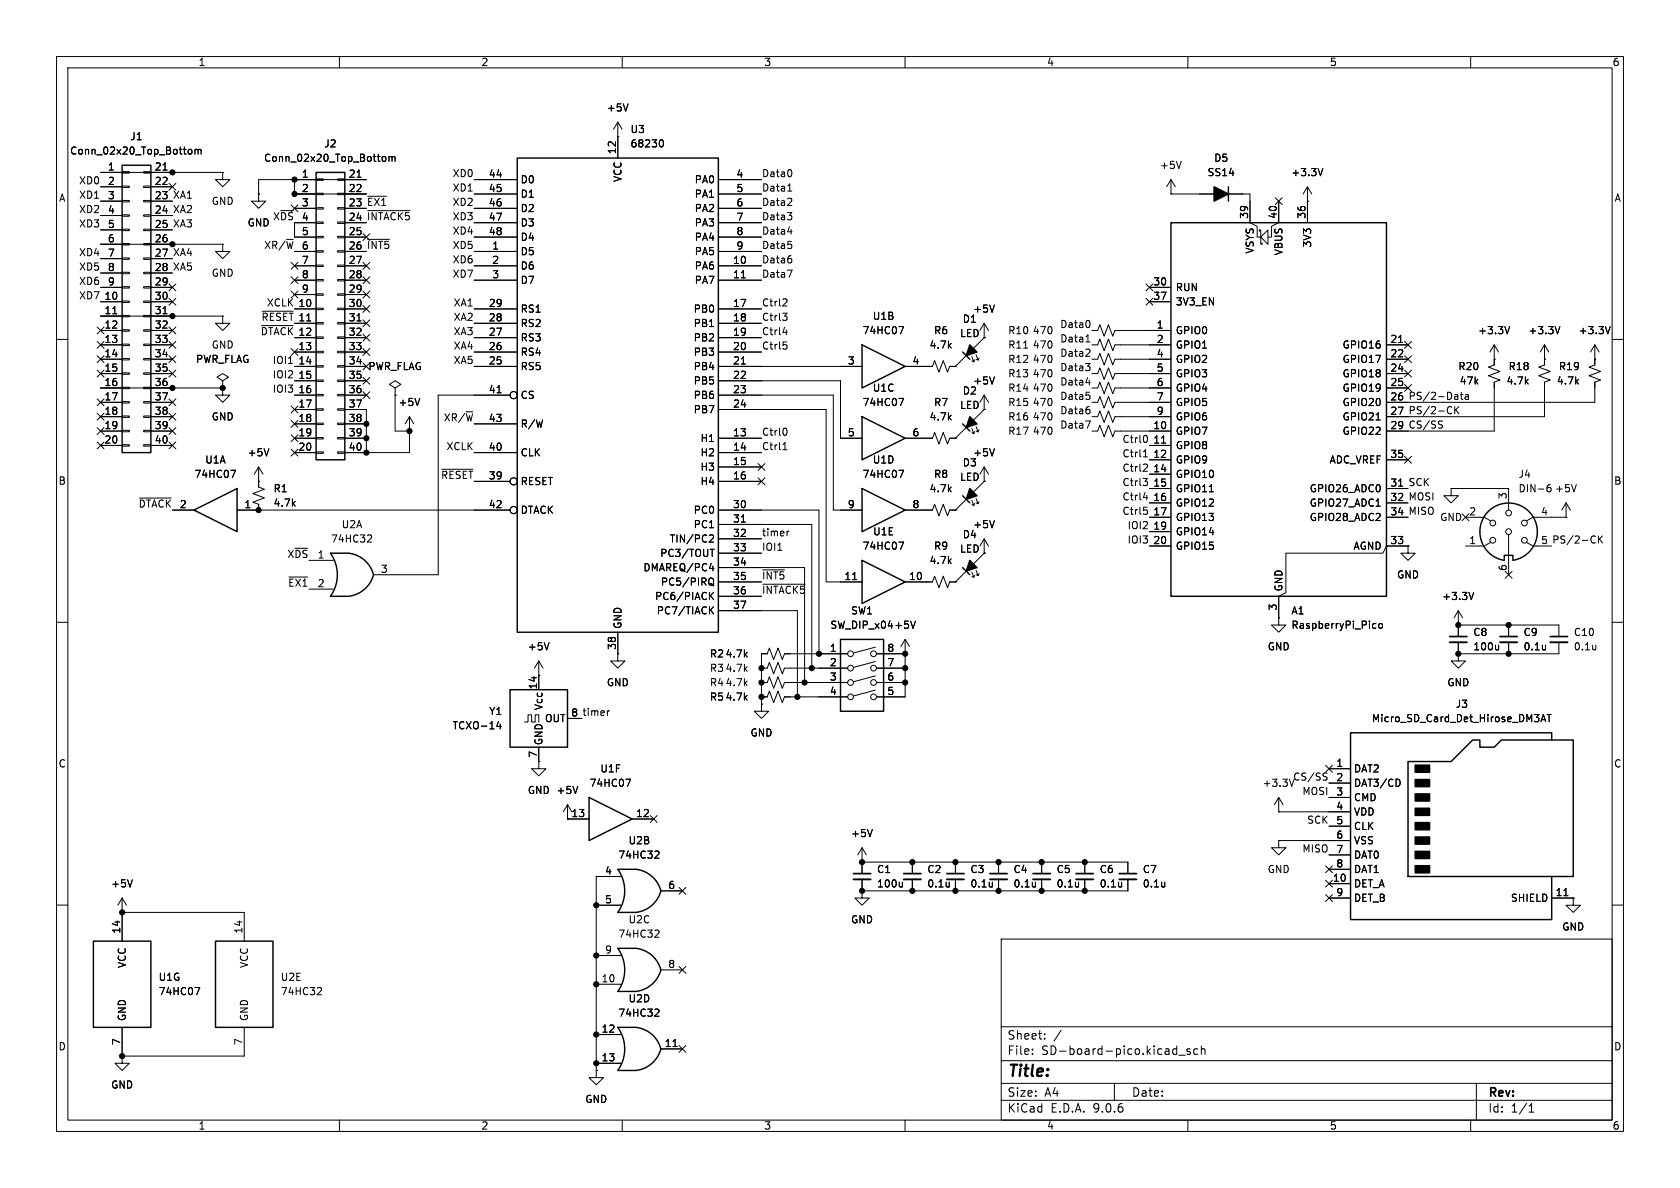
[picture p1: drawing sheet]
<svg xmlns="http://www.w3.org/2000/svg" width="297mm" height="210mm" viewBox="0 0 297 210" stroke-linecap="round" stroke-linejoin="round" font-family="sans-serif">
<g fill="none" stroke="#000" stroke-width=".18">
<path d="M10 10h277v190h-277zM12 12h273v186h-273zM60 10v2M110 10v2M111 18.4l-.4 1.2M160 10v2M210 10v2M260 10v2M17.8 30.5h21.6M17.8 33h3.8M17.8 35.6h3.8M17.8 38.1h3.8"/>
<path d="M21.6 30.4h1.3v.2h-1.3zM21.6 32.9h1.3v.2h-1.3zM21.6 35.4h1.3v.3h-1.3zM21.6 38h1.3v.2h-1.3zM25.4 30.4h1.3v.2h-1.3zM25.4 32.9h1.3v.2h-1.3zM25.4 35.4h1.3v.3h-1.3zM25.4 38h1.3v.2h-1.3zM26.7 33h3.8M26.7 35.6h3.8M26.7 38.1h3.8M28.8 30.1h.7"/>
<path d="M29.9 32.4l1.2 1.2M31.1 32.4l-1.2 1.2M33.4 26.5l.3-.1 .2 .2v.5l-.2 .1h-.3M34.5 26.5l.3-.1 .2 .2M34.5 26.4v.8M35 26.6l.2-.2 .3 .1 .1 .7M35 26.6v.6M39.4 30.5v1.3h1.2l-1.2 1.2-1.3-1.2h1.3M39.4 30.5h.1M45.7 34.3v1.3h1.3l-1.3 1.2-1.3-1.2h1.3M45.7 34.3h.1M51.5 36.2l1.2 1.2"/>
<path d="M52.1 31.8v2.5h12.7M52.1 36.8h3.8M52.7 36.2l-1.2 1.2M55.9 31.6h1.2v.3h-1.2zM55.9 34.2h1.2v.2h-1.2zM55.9 36.7h1.2v.3h-1.2zM55.9 39.2h1.2v.3h-1.2zM55.9 39.4h-3.8v2.5h3.8M59.7 31.6h1.3v.3h-1.3zM59.7 34.2h1.3v.2h-1.3zM59.7 36.7h1.3v.3h-1.3zM59.7 39.2h1.3v.3h-1.3z"/>
<path d="M61 36.8h3.8M61 39.4h3.8M63.1 31.3h.7M64.8 31.8h-19.1v2.5M65 37.2h7.5M65 34.7h3.3M67.7 27.7h.3l.2 .2v.5l-.2 .1h-.3M68.8 27.8l.3-.1 .2 .2M68.8 27.7v.8M69.3 27.9l.2-.2h.3v.8M69.3 27.9v.6M83.8 34.3h7.6"/>
<path d="M83.8 31.8h7.6M83.8 36.8h7.6M83.8 39.4h7.6M109.2 24.1h.1M109.2 21.6v6.3M109.2 21.6l-.7 1.3M109.2 21.6l.8 1.3M116.7 24.8l.2-.1a.68 .68 0 0 1 .4 .6 .68 .68 0 0 1-.4 .7l-.2-.1M127 34.3h7.6M127 31.8h7.6M127 36.8h7.6M127 39.4h7.6"/>
<path d="M139.2 37.6h.8l-.4 .5M139.3 33.8h.7M139.5 32.7l.1-.2v1.3M139.9 30.1l.1 .4-.1 .6M139.9 35.1l.1 .2-.1 .3-.7 .7h.8M139.9 38.1l.1 .2-.1 .5M207 34.3h.1M207 34.3h14v5.1l1.2 .6v1.9h.7M207 31.8l-.8 1.2M207 31.8l.8 1.2M207 31.8v2.5M208.8 28.5l-.4 1.3"/>
<path d="M225.5 35l1.2 1.2M226.1 35.6v3.8l-1.3 .6v1.9h-.6M226.7 35l-1.2 1.2M231.1 35.6h.1M231.1 33l-.7 1.3M231.1 33l.8 1.3M231.1 33v6.4M233.9 29.8l-.5 1.3M17.2 57.8l1.2 1.2M17.8 40.6h3.8M17.8 43.2h21.6M17.8 45.7h3.8"/>
<path d="M17.8 48.3h3.8M17.8 50.8h3.8M17.8 53.3h3.8M17.8 55.9h21.6M17.8 58.4h3.8M18.4 57.8l-1.2 1.2M19.9 55.5h.8M21.6 40.5h1.3v.3h-1.3zM21.6 43.1h1.3v.2h-1.3zM21.6 45.6h1.3v.2h-1.3zM21.6 48.1h1.3v.3h-1.3zM21.6 50.7h1.3v.2h-1.3z"/>
<path d="M21.6 53.2h1.3v.3h-1.3zM21.6 55.8h1.3v.2h-1.3zM21.6 58.3h1.3v.2h-1.3zM25.4 40.5h1.3v.3h-1.3zM25.4 43.1h1.3v.2h-1.3zM25.4 45.6h1.3v.2h-1.3zM25.4 48.1h1.3v.3h-1.3zM25.4 50.7h1.3v.2h-1.3zM25.4 53.2h1.3v.3h-1.3zM25.4 55.8h1.3v.2h-1.3zM25.4 58.3h1.3v.2h-1.3zM26.7 40.6h3.8"/>
<path d="M26.7 45.7h3.8M26.7 48.3h3.8M26.7 50.8h3.8M26.7 53.3h3.8M26.7 58.4h3.8M28.8 55.5h.7M29.9 50.2l1.2 1.2M29.9 52.7l1.2 1.2M29.9 57.8l1.2 1.2M31.1 57.8l-1.2 1.2M31.1 50.2l-1.2 1.2M31.1 52.7l-1.2 1.2"/>
<path d="M39.4 43.2v1.3h1.2l-1.2 1.2-1.3-1.2h1.3M39.4 43.2h.1M39.4 55.9v1.3h1.2l-1.2 1.2-1.3-1.2h1.3M39.4 55.9h.1M46.2 57.6h5.6M46.4 55h5.4M51.5 48.9l1.2 1.2M51.5 46.4l1.2 1.2M51.5 51.5l1.2 1.2M52.1 44.5h3.8M52.1 47h3.8M52.1 49.5h3.8"/>
<path d="M52.1 52.1h3.8M52.1 54.6h3.8M52.1 57.2h3.8M52.1 59.7h3.8M52.7 48.9l-1.2 1.2M52.7 46.4l-1.2 1.2M52.7 51.5l-1.2 1.2M54.2 56.7h.7M55.9 41.8h1.2v.2h-1.2zM55.9 44.3h1.2v.3h-1.2zM55.9 46.9h1.2v.2h-1.2zM55.9 49.4h1.2v.3h-1.2z"/>
<path d="M55.9 51.9h1.2v.3h-1.2zM55.9 54.5h1.2v.2h-1.2zM55.9 57h1.2v.3h-1.2zM55.9 59.6h1.2v.2h-1.2zM59.7 41.8h1.3v.2h-1.3zM59.7 44.3h1.3v.3h-1.3zM59.7 46.9h1.3v.2h-1.3zM59.7 49.4h1.3v.3h-1.3zM59.7 51.9h1.3v.3h-1.3zM59.7 54.5h1.3v.2h-1.3zM59.7 57h1.3v.3h-1.3zM59.7 59.6h1.3v.2h-1.3z"/>
<path d="M61 41.9h3.8M61 44.5h3.8M61 47h3.8M61 49.5h3.8M61 52.1h3.8M61 54.6h3.8M61 57.2h3.8M61 59.7h3.8M63.1 56.7h.7M64.2 41.3l1.2 1.2M64.2 46.4l1.2 1.2M64.2 48.9l1.2 1.2"/>
<path d="M64.2 59.1l1.2 1.2M64.2 56.5l1.2 1.3M64.2 54l1.2 1.2M64.2 51.5l1.2 1.2M65 42.3h3.9M65.4 48.9l-1.2 1.2M65.4 59.1l-1.2 1.2M65.4 41.3l-1.2 1.2M65.4 46.4l-1.2 1.2M65.4 56.5l-1.2 1.3M65.4 54l-1.2 1.2M65.4 51.5l-1.2 1.2"/>
<path d="M83.8 41.9h7.6M83.8 44.5h7.6M83.8 47h7.6M83.8 49.5h7.6M83.8 54.6h7.6M83.8 57.2h7.6M83.8 59.7h7.6M127 41.9h7.6M127 44.5h7.6M127 47h7.6M127 49.5h7.6M127 54.6h7.6"/>
<path d="M127 57.2h7.6M127 59.7h7.6M131.1 49.1h.7M138.3 55.4h.8l-.4 .5M138.4 58.8h.8M138.6 52.8l.4 .1 .1 .3-.8 .9h.8M138.9 55.9l.2 .2v.3l-.2 .2M139 58.3v.9M139.2 47.7h.8l-.5 1.3M139.3 41h.7M139.3 42.7h.6M139.9 43.2l.1 .2-.1 .5"/>
<path d="M139.9 45.8l.1 .1-.1 .5M158.9 57.7h.8l-.5 1.3M174 59.7h.1M174 57.2v2.5M174 59.7l-1.9 1.9M174 57.2l-.8 1.2M174 57.2l.8 1.2M175.8 53.9l-.4 1.3M192.2 59.4l.1-.2v1.2M192.6 56.8l.1 .3-.1 .7M193 58.4h1.1l.3-1 .8 2 .8-2 .7 2 .4-1h9.9M202.6 50.2l1.2 1.2"/>
<path d="M202.6 52.7l1.2 1.2M203.2 50.8h3.8M203.2 53.3h3.8M203.8 50.2l-1.2 1.2M203.8 52.7l-1.2 1.2M222.6 40.9v-.3h.3v2.6h.2v-.3M222.9 41.9l1.3-1.3v2.6zM266.9 57.7l-.4 1.3M275.8 57.7l-.5 1.3M284.7 57.7l-.5 1.3M10 60h2M17.2 73.1l1.2 1.2"/>
<path d="M17.2 62.9l1.2 1.2M17.2 65.4l1.2 1.2M17.2 60.4l1.2 1.2M17.2 78.1l1.2 1.2M17.2 70.5l1.2 1.2M17.2 75.6l1.2 1.2M17.8 61h3.8M17.8 63.5h3.8M17.8 66h3.8M17.8 68.6h21.6M17.8 71.1h3.8M17.8 73.7h3.8"/>
<path d="M17.8 76.2h3.8M17.8 78.7h3.8M18.4 70.5l-1.2 1.2M18.4 73.1l-1.2 1.2M18.4 62.9l-1.2 1.2M18.4 65.4l-1.2 1.2M18.4 60.4l-1.2 1.2M18.4 78.1l-1.2 1.2M18.4 75.6l-1.2 1.2M21.6 60.8h1.3v.3h-1.3zM21.6 63.4h1.3v.2h-1.3zM21.6 65.9h1.3v.3h-1.3z"/>
<path d="M21.6 68.5h1.3v.2h-1.3zM21.6 71h1.3v.2h-1.3zM21.6 73.5h1.3v.3h-1.3zM21.6 76.1h1.3v.2h-1.3zM21.6 78.6h1.3v.3h-1.3zM25.4 60.8h1.3v.3h-1.3zM25.4 63.4h1.3v.2h-1.3zM25.4 65.9h1.3v.3h-1.3zM25.4 68.5h1.3v.2h-1.3zM25.4 71h1.3v.2h-1.3zM25.4 73.5h1.3v.3h-1.3zM25.4 76.1h1.3v.2h-1.3z"/>
<path d="M25.4 78.6h1.3v.3h-1.3zM26.7 61h3.8M26.7 63.5h3.8M26.7 66h3.8M26.7 71.1h3.8M26.7 73.7h3.8M26.7 76.2h3.8M26.7 78.7h3.8M29.9 70.5l1.2 1.2M29.9 73.1l1.2 1.2M29.9 75.6l1.2 1.2M29.9 78.1l1.2 1.2"/>
<path d="M29.9 65.4l1.2 1.2M29.9 62.9l1.2 1.2M29.9 60.4l1.2 1.2M31.1 60.4l-1.2 1.2M31.1 75.6l-1.2 1.2M31.1 65.4l-1.2 1.2M31.1 73.1l-1.2 1.2M31.1 62.9l-1.2 1.2M31.1 78.1l-1.2 1.2M31.1 70.5l-1.2 1.2M39.4 67.3l1-.6-1-.7-1 .7 1 .6v1.3M39.4 68.6h.1"/>
<path d="M39.4 68.6v1.3h1.2l-1.2 1.2-1.3-1.2h1.3M47.5 79.3l-.4 1.3M51.5 79.4l1.2 1.2M51.5 61.6l1.2 1.2M51.5 74.3l1.2 1.2M51.5 71.8l1.2 1.2M51.5 76.9l1.2 1.2M52.1 64.8h3.8M52.1 77.5h3.8M52.1 62.2h3.8M52.1 67.3h3.8M52.1 69.9h3.8"/>
<path d="M52.1 72.4h3.8M52.1 74.9h3.8M52.7 79.4l-1.2 1.2M52.7 61.6l-1.2 1.2M52.7 74.3l-1.2 1.2M52.7 71.8l-1.2 1.2M52.7 76.9l-1.2 1.2M55.9 62.1h1.2v.3h-1.2zM55.9 64.6h1.2v.3h-1.2zM55.9 67.2h1.2v.2h-1.2zM55.9 69.7h1.2v.3h-1.2zM55.9 72.3h1.2v.2h-1.2z"/>
<path d="M55.9 74.8h1.2v.3h-1.2zM55.9 77.3h1.2v.3h-1.2zM55.9 79.9h1.2v.2h-1.2zM59.7 62.1h1.3v.3h-1.3zM59.7 64.6h1.3v.3h-1.3zM59.7 67.2h1.3v.2h-1.3zM59.7 69.7h1.3v.3h-1.3zM59.7 72.3h1.3v.2h-1.3zM59.7 74.8h1.3v.3h-1.3zM59.7 77.3h1.3v.3h-1.3zM59.7 79.9h1.3v.2h-1.3zM61 64.8h3.8"/>
<path d="M61 77.5h3.8M61 62.2h3.8M61 67.3h3.8M61 69.9h3.8M61 72.4h3.8v7.6M61 74.9h3.8M64.2 66.7l1.2 1.2M64.2 61.6l1.2 1.2M64.2 64.2l1.2 1.2M64.2 69.2l1.2 1.3M65.4 66.7l-1.2 1.2M65.4 61.6l-1.2 1.2"/>
<path d="M65.4 64.2l-1.2 1.2M65.4 69.2l-1.2 1.3M69.8 68.6l1.1-.7-1.1-.6-1 .6 1 .7v1.3M69.8 69.9h.1M69.8 69.9v6.3h2.6M72.4 76.2h.1M72.4 73.7l-.8 1.2M72.4 73.7l.8 1.2M72.4 73.7v6.3h-11.4M74.2 70.4l-.4 1.3M83.8 64.8h7.6M83.8 62.2h7.6"/>
<path d="M83.8 74.9h7.6M87.9 69.4h.7M90.2 69.9h-12.7v31.7h-11.5M127 64.8h25.4M127 72.4h19v30.5h6.4M127 69.9h20.3v20.3h5.1M127 77.5h7.6M127 67.3h21.6v10.2h3.8M127 62.2h7.6M131.1 64.4h.7M138.4 79.5h.7M138.5 60.4h.6"/>
<path d="M138.5 78.5l.3-.3v1.3M138.8 75.7a.79 .79 0 0 1 0 1.3M138.9 60.9l.2 .3v.3l-.2 .2M158.9 70.4h.8l-.5 1.3M160 64.8h4.8l.4-1 .8 2 .8-2 .7 2 .4-1h1M160 77.5h4.8l.4-1 .8 2 .8-2 .7 2 .4-1h1M168.9 64.8h.1M168.9 77.5h.1M170.8 62.9l-1.9 1.9M170.8 75.6l-1.9 1.9M171.8 63l.4 1-.4-.2M171.8 75.7l.4 1-.4-.2"/>
<path d="M172.3 63.6l-.1 .4M172.3 76.3l-.1 .4M172.6 62.7l.3 1-.3-.2M172.6 75.4l.3 1-.3-.2M173.1 63.3l-.2 .4M173.1 76l-.2 .4M174 72.4h.1M174 69.9v2.5M174 72.4l-1.9 1.9M174 69.9l-.8 1.2M174 69.9l.8 1.2M175.8 79.3l-.4 1.3"/>
<path d="M175.8 66.6l-.4 1.3M181 61.5h.7M191.9 74.4h.9l-.6 1.3M191.9 64.3h.8l-.4 .4M192 60.4h.7M192 67.6h.8M192 69.3h.6M192.6 69.9l.1 .2-.1 .4M192.6 64.8l.1 .2-.1 .5M192.6 61.8l.1 .2-.1 .3-.7 .7h.8M192.6 72.4l.1 .2-.1 .5M193 76.2h1.1l.3-1 .8 2 .8-2 .7 2 .4-1h9.9"/>
<path d="M193 63.5h1.1l.3-1 .8 2 .8-2 .7 2 .4-1h9.9M193 61h1.1l.3-1.1 .8 2.1 .8-2.1 .7 2.1 .4-1h9.9M193 66h1.1l.3-1 .8 2.1 .8-2.1 .7 2.1 .4-1.1h9.9M193 73.7h1.1l.3-1.1 .8 2.1 .8-2.1 .7 2.1 .4-1h9.9M193 71.1h1.1l.3-1 .8 2 .8-2 .7 2 .4-1h9.9M193 68.6h1.1l.3-1 .8 2 .8-2 .7 2 .4-1h9.9M202.3 79.8l.2-.3v1.3M202.6 77a.79 .79 0 0 1 0 1.2M203.2 78.7h3.8M205.3 78.3h.8M243.3 74.2h.7M245.1 61h3.8"/>
<path d="M245.1 63.5h3.8M245.1 66h3.8M245.1 68.6h3.8M247.3 60.5h.7M248.3 68l1.2 1.2M248.3 65.4l1.2 1.2M248.3 62.9l1.2 1.2M248.3 60.4l1.2 1.2M249.5 68l-1.2 1.2M249.5 65.4l-1.2 1.2M249.5 62.9l-1.2 1.2M249.5 60.4l-1.2 1.2"/>
<path d="M254.5 75l.4 .1 .1 .3-.2 .3h-.3M254.5 74.4l.5 .1M256.4 71.9l.2 .1M256.6 73l-.2 .1M257.2 71.9v1.2M257.4 72.4l.5 .7M257.5 69.8l.2 .1v.7M257.7 70.5l-.1 .1M257.7 70.1h-.1M257.9 71.9l-.7 .7M258.2 69.8h.4M258.3 69.3v1.1l.3 .2"/>
<path d="M259.1 69.8h.4l.1 .8M259.6 70.1h-.4l-.2 .2 .2 .3 .4-.1M264.2 61v3.5l-1.1 .4 2.1 .8-2.1 .7 2.1 .8-1 .4v8.6h-19.1M264.2 63.5h.1M264.2 61l-.8 1.2M264.2 61l.7 1.2M273 63.5h.1M273 61v3.5l-1 .4 2.1 .8-2.1 .7 2.1 .8-1.1 .4v6.1h-27.9M273 61l-.7 1.2M273 61l.8 1.2M281.9 61v3.5l-1 .4 2.1 .8-2.1 .7 2.1 .8-1.1 .4v3.5h-36.8M281.9 63.5h.1"/>
<path d="M281.9 61l-.7 1.2M281.9 61l.8 1.2M285 60h2M24.6 88h5.7M30.5 90.2h3.8M40.8 83.1h.8l-.5 1.3M41.9 90.2h48.3M45.7 85.1h.1M45.7 82.6v3.5l1 .4-2 .7 2 .8-2 .8 1 .4v1M45.7 82.6l-.7 1.2M45.7 82.6l.8 1.2M52.1 80h3.8"/>
<path d="M54.6 99.1h4.3M65.2 94.6h.4l.1 .3-.8 .9h.8M78.1 83h5.5M83.8 80h7.6M83.8 85.1h6.4M125.5 97.1h.8M125.6 94.6h.4l.1 .3-.7 .9h.7M127 90.2h17.8v25.4M127 80h7.6M127 85.1h7.6M127 82.6h7.6M127 92.7h16.5v25.4"/>
<path d="M127 95.3h7.6M127 97.8h7.6M131.1 92.3h.7M134 81.9l1.2 1.3M134 84.5l1.2 1.2M135.2 81.9l-1.2 1.3M135.2 84.5l-1.2 1.2M139.5 93.9l-.4 .2M158.9 95.8h.8l-.5 1.3M158.9 83.1h.8l-.5 1.3M160 90.2h4.8l.4-1 .8 2 .8-2 .7 2 .4-1h1M168.9 90.2h.1"/>
<path d="M170.8 88.3l-1.9 1.9M171.8 88.4l.4 1-.4-.2M172.3 89l-.1 .4M172.6 88.1l.3 1-.3-.2M173.1 88.7l-.2 .4M174 85.1h.1M174 97.8h.1M174 85.1l-1.9 1.9M174 82.6l-.8 1.2M174 82.6l.8 1.2M174 82.6v2.5M174 95.3v2.5"/>
<path d="M174 97.8l-1.9 1.9M174 95.3l-.8 1.2M174 95.3l.8 1.2M175.8 92l-.4 1.3M202.1 84.6h.8l-.5 .5M202.1 88h.8M202.1 80.8h.8M202.2 89.7h.6M202.3 82l.4 .1 .2 .3-.8 .9h.8M202.6 90.1l.3 .3v.3l-.3 .2M202.6 85.1l.3 .2v.3l-.3 .2M202.7 87.5v.9"/>
<path d="M203.2 91.4h3.8M203.2 96.5h3.8M203.2 81.3h3.8M203.2 83.8h3.8M203.2 86.4h3.8M203.2 88.9h3.8M203.2 94h3.8M213.8 86.9h.7M243.3 89.5h.7M245.1 91.4h3.8M245.1 81.3h3.8M245.1 86.4h3.8"/>
<path d="M245.1 88.9h3.8M247.3 85.9h.7M248.3 80.7l1.2 1.2M248.9 96.5v1.3h1.3l-1.3 1.3-1.3-1.3h1.3M248.9 96.5h.1M248.9 96.5h-3.8l-.6 1.3h-17.2v7l-1.2 .6v3.8M249.5 80.7l-1.2 1.2M256.5 86.4v1.2h1.3l-1.3 1.3-1.2-1.3h1.2M256.5 86.4h.1M256.5 86.4h10.2v3.8M258.5 90.8l1.2 1.2M259.1 91.4h3.3l1.1 .7"/>
<path d="M259.7 90.8l-1.2 1.2M263.5 95.9l-1.1 .6h-3.3M266.7 94.5v7.1M269.9 95.9l1.1 .6h3.3M273.5 86.4l.2-.2h.3l.2 .2v.3l-.2 .2h-.4l-.1-.2M274.1 85.7h-.4l-.2 .5M276.9 91.4h.1M276.9 91.4h-5.9l-1.1 .7M276.9 88.9l-.8 1.3M276.9 88.9l.7 1.3M276.9 88.9v2.5M278.7 85.7l-.4 1.2"/>
<path d="M281.8 94.7l.2 .2M282 95.9l-.2 .1M282.6 94.7v1.3M282.8 95.3l.5 .7M283.3 94.7l-.7 .8M10 110h2M51.1 102h3.3M54.6 104.1h4.3M95.2 119.4h.1M95.2 116.8l-.7 1.3M95.2 116.8l.8 1.3M95.2 116.8v5.1"/>
<path d="M97.1 113.6l-.5 1.3M109.2 115.6v1.2h1.3l-1.3 1.3-1.3-1.3h1.3M109.2 115.6h.1M109.2 111.8v3.8M125.4 100.5h.8M125.5 102.2h.1a.43 .43 0 0 1 .5 .4v.4a.42 .42 0 0 1-.2 .4 .42 .42 0 0 1-.4 0M125.5 103.1l.7 .5M125.6 105.3l.5 .7M125.6 107.8l.5 .7M126 100.1v.8M126.1 104.7l-.7 .7M126.1 107.3l-.7 .7"/>
<path d="M127 102.9h7.6M127 100.3h15.2v20.4M127 105.4h7.6M127 108h14v15.2M134.6 118.1h1l.4-1 .8 2 .7-2 .8 2 .4-1h11.2M134.8 103.3h7.5M134.8 100.7h3.9M149.9 115.6h-11.2l-.4 1-.8-2-.7 2-.8-2-.4 1h-1v8.9M150.7 102.5h.8M154.8 114.4l-3.9 1M154.8 116.9l-3.9 1.1M154.8 119.5l-3.9 1"/>
<path d="M154.9 118.1h5.1M154.9 115.6h5.1M160 102.9h4.8l.4-1 .8 2 .8-2 .7 2 .4-1h1M160 115.6h.1M160 113v10.2h-5.1M160 113l-.7 1.3M160 113l.8 1.3M161.8 109.8l-.4 1.3M168.9 102.9h.1M170.8 101l-1.9 1.9M171.8 101.1l.4 1-.4-.2M172.3 101.7l-.1 .4"/>
<path d="M172.6 100.8l.3 1-.3-.2M173.1 101.4l-.2 .4M226.1 109.2v1.3h1.2l-1.2 1.3-1.3-1.3h1.3M226.1 109.2h.1M242.9 110.2l.4 .1M243.3 111l-.4 .1M243.8 110.3l.2-.1 .3 .1 .1 .5-.1 .2-.3 .1-.2-.2zM257.8 110.5h.1M257.8 115.6v1.2h1.3l-1.3 1.3-1.3-1.3h1.3M257.8 115.6h.1M257.8 108l-.8 1.2M257.8 108l.8 1.2"/>
<path d="M257.8 108v4.5M257.8 113.5v2.1M257.8 110.5h17.8v2M260.5 104.7l-.4 1.3M264.9 114v.9M264.9 114.8l-.1 .1M266.1 101l1.2 1.2M266.7 110.5v2M266.7 113.5v2.1M267.3 101l-1.2 1.2M273.2 114v.9M273.2 114.8h.1"/>
<path d="M275.6 113.5v2.1h-17.8M282.1 114v.9M282.1 114.8h.1M285 110h2M88.1 127.5l-.3 .9h.8M88.4 128v.8M92.7 127.6h.6v-1.2h.7v1.2h.6v-1.2h.6v1.2M95.2 134.6v1.3h1.3l-1.3 1.3-1.2-1.3h1.2M95.2 134.6h.1M95.2 132.1v2.5M100.3 127h2.6M102.1 139l-.4 1.3"/>
<path d="M107.7 125.6l-.3 .3M110.6 137.7h.9l-.6 1.3M134.6 120.7h1l.4-1.1 .8 2.1 .7-2.1 .8 2.1 .4-1h11.2M134.6 124.5v1.2h1.3l-1.3 1.3-1.3-1.3h1.3M134.6 124.5h.1M134.6 123.2h1l.4-1 .8 2 .7-2 .8 2 .4-1h11.2M154.8 122l-3.9 1M154.9 120.7h5.1M228.8 137.7l-.4 1.3M234.1 137.3l.4 .1 .1 .3-.2 .2h-.3M234.1 136.6l.5 .1M234.3 135.3l1.3 1.2"/>
<path d="M234.9 135.9h3.9M234.9 138.4h3.9M235.6 135.3l-1.3 1.2M247.3 137.8l.2 .5-.2 .6M272.4 127.6l.4-1.3 .5 1.3M272.5 127.2h.6M273.5 126.3h.7M273.9 126.3v1.3M21.6 158.8l-.8 1.2M21.6 158.8l.8 1.2M21.6 158.8v7.6M23.4 155.5l-.4 1.3"/>
<path d="M100.3 144.8h.1M100.3 142.2l-.7 1.3M100.3 142.2l.8 1.3M100.3 142.2v2.6M100.3 144.8h3.8M109.7 154.9h-4.3v34.3M111.8 144.8h3.8M115 144.2l1.2 1.2M116 150.4l.4 .1 .1 .3-.8 .9h.8M116.2 144.2l-1.2 1.2M116.8 157.5h3.8M120 156.9l1.3 1.2"/>
<path d="M121.3 156.9l-1.3 1.2M152.4 157.5v1.3h1.3l-1.3 1.2-1.3-1.2h1.3M152.4 157.5h.1M152.4 152.4h.1M152.4 149.9v4.5M152.4 155.4v2.1M152.4 149.9l-.8 1.2M152.4 149.9l.8 1.2M152.4 152.4h47v2M154.2 146.6l-.4 1.3M159.5 155.9v.9M159.5 156.7l-.2 .1"/>
<path d="M161.3 152.4v2M161.3 155.4v2.1M167.8 155.9v.9M167.8 156.7h.1M168.9 152.4v2M168.9 155.4v2.1M175.4 155.9v.9M175.4 156.7h.1M176.5 152.4v2M176.5 155.4v2.1M183.1 155.9v.9M183.1 156.7h-.1"/>
<path d="M184.1 152.4v2M184.1 155.4v2.1M190.7 155.9v.9M190.7 156.7h-.1M191.8 152.4v2M191.8 155.4v2.1M198.3 155.9v.9M198.3 156.7h-.1M199.4 155.4v2.1h-47M205.9 155.9v.9M205.9 156.7h.1M226.1 143.5h.1"/>
<path d="M226.1 148.6v1.3h1.2l-1.2 1.2-1.3-1.2h1.3M226.1 148.6h.1M226.1 141l-.8 1.2M226.1 141l.7 1.2M226.1 141v2.5M226.1 143.5h12.7M226.1 148.6h12.7M234.3 155.6l1.3 1.2M234.3 158.1l1.3 1.3M234.3 153.1l1.3 1.2M234.9 141h3.9M234.9 146.1h3.9"/>
<path d="M234.9 151.1h3.9M234.9 153.7h3.9M234.9 156.2h3.9M234.9 158.8h3.9M235.6 155.6l-1.3 1.2M235.6 158.1l-1.3 1.3M235.6 153.1l-1.3 1.2M274.3 158.8h3.8M276.5 158.3h.7M278.1 158.8v1.2h1.3l-1.3 1.3-1.2-1.3h1.2M278.1 158.8h.1M10 160h2"/>
<path d="M21.6 161.3h.1M21.6 161.3h21.6v5.1M34.5 174.6h.8l-.5 1.2M56.3 174.6h.4l.1 .3-.7 .9h.7M105.4 168.9h4.3M105.4 174h4.3M105.4 160h4.3M116 164.4l.4 .1 .1 .3-.8 .9h.8M116 178.4h.4l.1 .3-.8 .9h.8M116.8 171.5h3.8M120 170.8l1.3 1.3M121.3 170.8l-1.3 1.3"/>
<path d="M177 166h108v32h-108zM285 160h2M21.6 186.7v1.3h1.3l-1.3 1.2-1.3-1.2h1.3M21.6 186.7h.1M21.6 181.6v5.1M43.2 181.6v5.1h-21.6M60 198v2M105.4 189.2v1.3h1.3l-1.3 1.3-1.3-1.3h1.3M105.4 189.2h.1M105.4 182.9h4.3M105.4 188h4.3M110 198v2"/>
<path d="M116.8 185.4h3.8M119 185h.7M120 184.8l1.3 1.2M121.3 184.8l-1.3 1.2M160 198v2M177 194.5h108M177 191.5h108M177 187.5h108M177 181.5h108M182.5 186.3v.1M182.5 185.5v.1M184.7 183.6v.1"/>
<path d="M184.7 182.8v.1M187.6 182.1l-1.3 2M197 191.5v3M207.9 185.4l.1 .1M208 184.9v1.5M208 186.3l-.1 .1M208.4 186.5h1.1M210 198v2M210.4 185.5l-.4-.1-.2 .2 .1 .2 .5 .2v.3h-.6M211.7 185.5l-.4-.1-.3 .3v.4l.2 .2h.5M212.4 185.5l.2-.1 .4 .1v.9M212.4 184.9v1.5"/>
<path d="M260 198v2M261 191.5v6.5M270.3 196.6h.9M270.3 195.5l.4-.4v1.5"/>
<circle cx="90.8" cy="69.8" r=".63"/>
<circle cx="90.8" cy="90.2" r=".63"/>
<circle cx="90.8" cy="85.1" r=".63"/>
<circle cx="263.9" cy="95.5" r=".51"/>
<circle cx="263.9" cy="92.5" r=".51"/>
<circle cx="266.7" cy="90.7" r=".51"/>
<circle cx="266.7" cy="94" r=".51"/>
<circle cx="269.5" cy="92.5" r=".51"/>
<circle cx="269.5" cy="95.5" r=".51"/>
<circle cx="150.4" cy="115.6" r=".51"/>
<circle cx="150.4" cy="118.1" r=".51"/>
<circle cx="154.4" cy="118.1" r=".51"/>
<circle cx="154.4" cy="115.6" r=".51"/>
<circle cx="150.4" cy="123.2" r=".51"/>
<circle cx="150.4" cy="120.7" r=".51"/>
<circle cx="154.4" cy="120.7" r=".51"/>
<circle cx="154.4" cy="123.2" r=".51"/>
</g>
<g fill="none" stroke="#000" stroke-width=".25">
<path d="M21.6 29.2h5.1v50.8h-5.1zM55.9 30.5h5.1v50.8h-5.1zM91.4 27.9h35.6v83.9h-35.6zM207 39.4h38.1v66h-38.1zM217.2 33v2.6M152.4 61l7.6 3.8-7.6 3.8zM152.4 73.7l7.6 3.8-7.6 3.8zM170.2 62.2l1.2 1.3M170.2 74.9l1.2 1.3M34.3 90.2l7.6-3.8v7.6zM58.4 97.8h3.2a5.1 5.1 0 0 1 4.4 3.8 5.2 5.2 0 0 1-4.4 3.8h-3.2a6.6 6.6 0 0 0 0-7.6zM152.4 86.4l7.6 3.8-7.6 3.8z"/>
<path d="M152.4 99.1l7.6 3.8-7.6 3.8zM170.2 87.6l1.2 1.3M261.6 94a5.1 5.1 0 0 1 4.9-5.1 5.1 5.1 0 0 1 5.3 4.6 5.1 5.1 0 0 1-4.3 5.6M261.6 94a5.1 5.1 0 0 0 4.3 5.1M265.9 98.9v-.7h1.6v.7M148.6 113h7.6v12.7h-7.6zM170.2 100.3l1.2 1.3M90.2 121.9h10.1v10.2h-10.1zM248.9 134.6h7.6l3.8-3.8h1.3v1.3h2.6l1.2-1.3h12.7v24.1h-29.2zM274.3 130.8v-1.3h-35.5v33.1h35.5v-7.7M104.1 141l7.7 3.8-7.7 3.8zM112.4 153.7h-3.2a6.6 6.6 0 0 1 0 7.6h3.2"/>
<path d="M112.4 153.7a5.1 5.1 0 0 1 4.4 3.8M116.8 157.5a5.2 5.2 0 0 1-4.4 3.8M16.5 166.4h10.2v15.2h-10.2zM38.1 166.4h10.2v15.2h-10.2zM112.4 167.6h-3.2a6.6 6.6 0 0 1 0 7.7h3.2M112.4 167.6a5.1 5.1 0 0 1 4.4 3.9M116.8 171.5a5.2 5.2 0 0 1-4.4 3.8M112.4 181.6h-3.2a6.6 6.6 0 0 1 0 7.6h3.2M112.4 181.6a5.1 5.1 0 0 1 4.4 3.8M116.8 185.4a5.2 5.2 0 0 1-4.4 3.8"/>
</g>
<path d="M256.3 112.5h3M265.2 112.5h3M274.1 112.5h3M150.9 154.4h3M159.8 154.4h3M167.4 154.4h3M175 154.4h3.1M182.6 154.4h3.1M190.2 154.4h3.1M197.9 154.4h3" fill="none" stroke="#000" stroke-width=".3"/>
<path d="M256.3 113.5h3M265.2 113.5h3M274.1 113.5h3M150.9 155.4h3M159.8 155.4h3M167.4 155.4h3M175 155.4h3.1M182.6 155.4h3.1M190.2 155.4h3.1M197.9 155.4h3" fill="none" stroke="#000" stroke-width=".33"/>
<g fill="#000" stroke="#000" stroke-width=".25">
<path d="M214.6 33l2.6 1.3-2.6 1.3zM171.4 61l1.3 1.2-1.9 .7zM171.4 73.7l1.3 1.2-1.9 .7zM171.4 86.4l1.3 1.2-1.9 .7zM171.4 99.1l1.3 1.2-1.9 .7zM250.2 135.3h2.5v1.2h-2.5zM250.2 137.8h2.5v1.3h-2.5zM250.2 140.3h2.5v1.3h-2.5zM250.2 142.9h2.5v1.2h-2.5zM250.2 145.4h2.5v1.3h-2.5zM250.2 148h2.5v1.2h-2.5zM250.2 150.5h2.5v1.3h-2.5z"/>
<path d="M250.2 153h2.5v1.3h-2.5z"/>
</g>
<g fill="#000" stroke="#000" stroke-width=".18">
<circle cx="30.5" cy="30.5" r=".46"/>
<circle cx="52.1" cy="31.8" r=".46"/>
<circle cx="52.1" cy="34.3" r=".46"/>
<circle cx="30.5" cy="43.2" r=".46"/>
<circle cx="30.5" cy="55.9" r=".46"/>
<circle cx="30.5" cy="68.6" r=".46"/>
<circle cx="39.4" cy="68.6" r=".46"/>
<circle cx="64.8" cy="77.5" r=".46"/>
<circle cx="64.8" cy="74.9" r=".46"/>
<circle cx="72.4" cy="76.2" r=".46"/>
<circle cx="45.7" cy="90.2" r=".46"/>
<circle cx="64.8" cy="80" r=".46"/>
<circle cx="134.6" cy="118.1" r=".46"/>
<circle cx="143.5" cy="118.1" r=".46"/>
<circle cx="144.8" cy="115.6" r=".46"/>
<circle cx="160" cy="115.6" r=".46"/>
<circle cx="160" cy="118.1" r=".46"/>
<circle cx="257.8" cy="115.6" r=".46"/>
<circle cx="257.8" cy="110.5" r=".46"/>
<circle cx="266.7" cy="115.6" r=".46"/>
<circle cx="266.7" cy="110.5" r=".46"/>
<circle cx="134.6" cy="120.7" r=".46"/>
<circle cx="134.6" cy="123.2" r=".46"/>
<circle cx="141" cy="123.2" r=".46"/>
<circle cx="142.2" cy="120.7" r=".46"/>
<circle cx="160" cy="120.7" r=".46"/>
<circle cx="152.4" cy="157.5" r=".46"/>
<circle cx="152.4" cy="152.4" r=".46"/>
<circle cx="161.3" cy="152.4" r=".46"/>
<circle cx="161.3" cy="157.5" r=".46"/>
<circle cx="168.9" cy="152.4" r=".46"/>
<circle cx="168.9" cy="157.5" r=".46"/>
<circle cx="176.5" cy="152.4" r=".46"/>
<circle cx="176.5" cy="157.5" r=".46"/>
<circle cx="184.1" cy="152.4" r=".46"/>
<circle cx="184.1" cy="157.5" r=".46"/>
<circle cx="191.8" cy="157.5" r=".46"/>
<circle cx="191.8" cy="152.4" r=".46"/>
<circle cx="21.6" cy="161.3" r=".46"/>
<circle cx="105.4" cy="168.9" r=".46"/>
<circle cx="105.4" cy="174" r=".46"/>
<circle cx="105.4" cy="160" r=".46"/>
<circle cx="21.6" cy="186.7" r=".46"/>
<circle cx="105.4" cy="182.9" r=".46"/>
<circle cx="105.4" cy="188" r=".46"/>
</g>
<text font-size="2.8" x="178" y="190.9">Title:</text>
<g font-size="2.1">
<text x="178" y="184">Sheet:</text>
<text x="178" y="186.7">File:</text>
<text x="184.1" y="186.7">SD-board-pico.kicad_sch</text>
<text x="178" y="196.9">KiCad</text>
<text x="178" y="194.1">Size:</text>
<text x="184.7" y="194.1">A4</text>
<text x="185.7" y="196.9">E.D.A.</text>
<text x="193.3" y="196.9">9.0.6</text>
<text x="200" y="194.1">Date:</text>
<text x="263" y="194.3">Rev:</text>
<text x="263" y="196.9">Id:</text>
<text x="267.1" y="196.9">1/1</text>
</g>
<g font-size="1.8">
<text x="35" y="11.9">1</text>
<text x="85" y="11.9">2</text>
<text x="135" y="11.9">3</text>
<text x="185" y="11.9">4</text>
<text x="235" y="11.9">5</text>
<text x="285" y="11.9">6</text>
<text x="107.2" y="19.9">+5V</text>
<text x="111.4" y="23.7">U3</text>
<text x="12.3" y="27.5">Conn_02x20_Top_Bottom</text>
<text x="22.9" y="25">J1</text>
<text x="46.6" y="28.8">Conn_02x20_Top_Bottom</text>
<text x="57.2" y="26.3">J2</text>
<text x="109" y="27.3" transform="rotate(-90 109 27.3)">12</text>
<text x="111.4" y="26.3">68230</text>
<text x="214.6" y="28.8">D5</text>
<text x="10.3" y="35.9">A</text>
<text x="13.9" y="35.2">XD1</text>
<text x="13.9" y="32.7">XD0</text>
<text x="19" y="30.2">1</text>
<text x="19" y="32.8">2</text>
<text x="19" y="35.3">3</text>
<text x="27.3" y="30.2">21</text>
<text x="27.3" y="32.8">22</text>
<text x="27.3" y="35.3">23</text>
<text x="30.5" y="35.2">XA1</text>
<text x="53.3" y="31.5">1</text>
<text x="53.3" y="34">2</text>
<text x="61.6" y="31.5">21</text>
<text x="61.6" y="34">22</text>
<text x="79.9" y="31.4">XD0</text>
<text x="79.9" y="33.9">XD1</text>
<text x="86.3" y="31.5">44</text>
<text x="86.3" y="34">45</text>
<text x="91.9" y="32.6">D0</text>
<text x="91.9" y="35.2">D1</text>
<text x="110.1" y="32.3" transform="rotate(-90 110.1 32.3)">VCC</text>
<text x="122.7" y="32.6">PA0</text>
<text x="122.7" y="35.2">PA1</text>
<text x="130.1" y="31.5">4</text>
<text x="130.1" y="34">5</text>
<text x="134.6" y="31.4">Data0</text>
<text x="134.6" y="33.9">Data1</text>
<text x="205" y="30.1">+5V</text>
<text x="213.4" y="31.3">SS14</text>
<text x="228.2" y="31.3">+3.3V</text>
<text x="285.3" y="35.9">A</text>
<text x="13.9" y="37.8">XD2</text>
<text x="13.9" y="40.3">XD3</text>
<text x="19" y="37.8">4</text>
<text x="19" y="40.4">5</text>
<text x="27.3" y="37.8">24</text>
<text x="27.3" y="40.4">25</text>
<text x="30.5" y="37.8">XA2</text>
<text x="30.5" y="40.3">XA3</text>
<text x="37.3" y="36.4">GND</text>
<text x="43.7" y="40.2">GND</text>
<text x="48.2" y="39">X~{DS}4</text>
<text x="53.3" y="36.6">3</text>
<text x="53.3" y="41.7">5</text>
<text x="53.3" y="39.1">4</text>
<text x="61.6" y="36.6">23</text>
<text x="61.6" y="39.1">24</text>
<text x="61.6" y="41.7">25</text>
<text x="64.8" y="39">~{INTACK5}</text>
<text x="64.8" y="36.5">~{EX1}</text>
<text x="79.9" y="39">XD3</text>
<text x="79.9" y="41.6">XD4</text>
<text x="79.9" y="36.5">XD2</text>
<text x="86.3" y="36.6">46</text>
<text x="86.3" y="39.1">47</text>
<text x="86.3" y="41.7">48</text>
<text x="91.9" y="37.7">D2</text>
<text x="91.9" y="40.2">D3</text>
<text x="122.7" y="37.7">PA2</text>
<text x="122.7" y="40.2">PA3</text>
<text x="130.1" y="36.6">6</text>
<text x="130.1" y="39.1">7</text>
<text x="130.1" y="41.7">8</text>
<text x="134.6" y="39">Data3</text>
<text x="134.6" y="36.5">Data2</text>
<text x="134.6" y="41.6">Data4</text>
<text x="220.7" y="38.8" transform="rotate(-90 220.7 38.8)">39</text>
<text x="225.8" y="38.8" transform="rotate(-90 225.8 38.8)">40</text>
<text x="230.9" y="38.8" transform="rotate(-90 230.9 38.8)">36</text>
<text x="13.9" y="45.4">XD4</text>
<text x="13.9" y="47.9">XD5</text>
<text x="19" y="42.9">6</text>
<text x="19" y="45.5">7</text>
<text x="27.3" y="42.9">26</text>
<text x="27.3" y="45.5">27</text>
<text x="30.5" y="47.9">XA5</text>
<text x="30.5" y="45.4">XA4</text>
<text x="46.6" y="44.1">XR/~{W}6</text>
<text x="53.3" y="46.7">7</text>
<text x="53.3" y="44.2">6</text>
<text x="61.6" y="44.2">26</text>
<text x="61.6" y="46.7">27</text>
<text x="64.8" y="44.1">~{INT5}</text>
<text x="79.9" y="44.1">XD5</text>
<text x="79.9" y="46.6">XD6</text>
<text x="86.9" y="44.2">1</text>
<text x="86.9" y="46.7">2</text>
<text x="91.9" y="42.8">D4</text>
<text x="91.9" y="45.3">D5</text>
<text x="91.9" y="47.9">D6</text>
<text x="122.7" y="42.8">PA4</text>
<text x="122.7" y="45.3">PA5</text>
<text x="122.7" y="47.9">PA6</text>
<text x="129.5" y="46.7">10</text>
<text x="130.1" y="44.2">9</text>
<text x="134.6" y="46.6">Data6</text>
<text x="134.6" y="44.1">Data5</text>
<text x="221.8" y="44.9" transform="rotate(-90 221.8 44.9)">VSYS</text>
<text x="226.9" y="45.2" transform="rotate(-90 226.9 45.2)">VBUS</text>
<text x="232" y="43.8" transform="rotate(-90 232 43.8)">3V3</text>
<text x="13.9" y="53">XD7</text>
<text x="13.9" y="50.5">XD6</text>
<text x="18.4" y="53.1">10</text>
<text x="19" y="48">8</text>
<text x="19" y="50.5">9</text>
<text x="27.3" y="48">28</text>
<text x="27.3" y="50.5">29</text>
<text x="27.3" y="53.1">30</text>
<text x="37.3" y="49.1">GND</text>
<text x="53.3" y="49.3">8</text>
<text x="53.3" y="51.8">9</text>
<text x="61.6" y="49.3">28</text>
<text x="61.6" y="51.8">29</text>
<text x="79.9" y="49.2">XD7</text>
<text x="86.9" y="49.3">3</text>
<text x="91.9" y="50.4">D7</text>
<text x="122.7" y="50.4">PA7</text>
<text x="129.5" y="49.3">11</text>
<text x="134.6" y="49.2">Data7</text>
<text x="203.8" y="50.5">30</text>
<text x="203.8" y="53.1">37</text>
<text x="207.8" y="51.7">RUN</text>
<text x="18.4" y="55.6">11</text>
<text x="18.4" y="58.2">12</text>
<text x="27.3" y="55.6">31</text>
<text x="27.3" y="58.2">32</text>
<text x="46" y="59.3">~{DTACK}</text>
<text x="46.1" y="56.8">~{RESET}</text>
<text x="47.1" y="54.3">XCLK 10</text>
<text x="52.7" y="56.9">11</text>
<text x="52.7" y="59.4">12</text>
<text x="52.7" y="54.4">10</text>
<text x="61.6" y="54.4">30</text>
<text x="61.6" y="56.9">31</text>
<text x="61.6" y="59.4">32</text>
<text x="80.1" y="56.8">XA2</text>
<text x="80.1" y="59.3">XA3</text>
<text x="80.1" y="54.3">XA1</text>
<text x="86.3" y="54.4">29</text>
<text x="86.3" y="56.9">28</text>
<text x="86.3" y="59.4">27</text>
<text x="91.9" y="55.5">RS1</text>
<text x="91.9" y="58">RS2</text>
<text x="122.5" y="55.5">PB0</text>
<text x="122.5" y="58">PB1</text>
<text x="129.5" y="54.4">17</text>
<text x="129.5" y="56.9">18</text>
<text x="129.5" y="59.4">19</text>
<text x="134.6" y="56.8">Ctrl3</text>
<text x="134.6" y="59.3">Ctrl4</text>
<text x="134.6" y="54.3">Ctrl2</text>
<text x="152.4" y="59.3">74HC07</text>
<text x="154.2" y="56.7">U1B</text>
<text x="165" y="59.3">R6</text>
<text x="169.6" y="59.8">LED</text>
<text x="170.1" y="57.3">D1</text>
<text x="172" y="55.5">+5V</text>
<text x="178.1" y="59.3">R10</text>
<text x="182.5" y="59.3">470</text>
<text x="187.3" y="58.1">Data0</text>
<text x="204.4" y="58.2">1</text>
<text x="207.8" y="54.2">3V3_EN</text>
<text x="207.8" y="59.3">GPIO0</text>
<text x="261.2" y="59.3">+3.3V</text>
<text x="270.1" y="59.3">+3.3V</text>
<text x="279" y="59.3">+3.3V</text>
<text x="18.4" y="60.7">13</text>
<text x="18.4" y="63.2">14</text>
<text x="18.4" y="65.8">15</text>
<text x="27.3" y="60.7">33</text>
<text x="27.3" y="63.2">34</text>
<text x="27.3" y="65.8">35</text>
<text x="34.6" y="64.4">PWR_FLAG</text>
<text x="37.3" y="61.8">GND</text>
<text x="48.1" y="64.4">IOI1</text>
<text x="52.7" y="62">13</text>
<text x="52.7" y="64.5">14</text>
<text x="61.6" y="62">33</text>
<text x="61.6" y="64.5">34</text>
<text x="65" y="65.6">PWR_FLAG</text>
<text x="80.1" y="64.4">XA5</text>
<text x="80.1" y="61.9">XA4</text>
<text x="86.3" y="62">26</text>
<text x="86.3" y="64.5">25</text>
<text x="91.9" y="60.6">RS3</text>
<text x="91.9" y="63.1">RS4</text>
<text x="91.9" y="65.6">RS5</text>
<text x="122.5" y="60.6">PB2</text>
<text x="122.5" y="63.1">PB3</text>
<text x="122.5" y="65.6">PB4</text>
<text x="129.5" y="62">20</text>
<text x="129.5" y="64.5">21</text>
<text x="134.6" y="61.9">Ctrl5</text>
<text x="149.8" y="64.5">3</text>
<text x="161.2" y="64.5">4</text>
<text x="164.2" y="61.8">4.7k</text>
<text x="178.1" y="64.4">R12</text>
<text x="178.1" y="61.8">R11</text>
<text x="182.5" y="64.4">470</text>
<text x="182.5" y="61.8">470</text>
<text x="187.3" y="60.6">Data1</text>
<text x="187.3" y="65.7">Data3</text>
<text x="187.3" y="63.2">Data2</text>
<text x="204.4" y="60.7">2</text>
<text x="204.4" y="63.2">4</text>
<text x="204.4" y="65.8">5</text>
<text x="207.8" y="61.8">GPIO1</text>
<text x="207.8" y="64.4">GPIO2</text>
<text x="237.3" y="61.8">GPIO16</text>
<text x="237.3" y="64.4">GPIO17</text>
<text x="245.7" y="60.7">21</text>
<text x="245.7" y="63.2">22</text>
<text x="245.7" y="65.8">24</text>
<text x="257.7" y="65.6">R20</text>
<text x="266.6" y="65.6">R18</text>
<text x="275.5" y="65.6">R19</text>
<text x="18.4" y="68.3">16</text>
<text x="18.4" y="70.9">17</text>
<text x="27.3" y="68.3">36</text>
<text x="27.3" y="70.9">37</text>
<text x="48.1" y="67">IOI2</text>
<text x="48.1" y="69.5">IOI3</text>
<text x="52.7" y="67.1">15</text>
<text x="52.7" y="69.6">16</text>
<text x="61.6" y="67.1">35</text>
<text x="61.6" y="69.6">36</text>
<text x="70.4" y="72">+5V</text>
<text x="86.3" y="69.6">41</text>
<text x="91.9" y="70.7">CS</text>
<text x="122.5" y="68.2">PB5</text>
<text x="122.5" y="70.7">PB6</text>
<text x="129.5" y="67.1">22</text>
<text x="129.5" y="69.6">23</text>
<text x="152.4" y="72">74HC07</text>
<text x="154.2" y="69.4">U1C</text>
<text x="165" y="72">R7</text>
<text x="170.1" y="70">D2</text>
<text x="172" y="68.2">+5V</text>
<text x="178.1" y="66.9">R13</text>
<text x="178.1" y="72">R15</text>
<text x="178.1" y="69.4">R14</text>
<text x="182.5" y="66.9">470</text>
<text x="182.5" y="72">470</text>
<text x="182.5" y="69.4">470</text>
<text x="187.3" y="70.8">Data5</text>
<text x="187.3" y="68.2">Data4</text>
<text x="204.4" y="68.3">6</text>
<text x="204.4" y="70.9">7</text>
<text x="207.8" y="66.9">GPIO3</text>
<text x="207.8" y="69.4">GPIO4</text>
<text x="207.8" y="72">GPIO5</text>
<text x="237.3" y="66.9">GPIO18</text>
<text x="237.3" y="69.4">GPIO19</text>
<text x="237.3" y="72">GPIO20</text>
<text x="245.7" y="68.3">25</text>
<text x="245.7" y="70.9">26</text>
<text x="248.9" y="70.8">PS/2-Data</text>
<text x="258" y="68.2">47k</text>
<text x="266.2" y="68.2">4.7k</text>
<text x="275.1" y="68.2">4.7k</text>
<text x="18.4" y="73.4">18</text>
<text x="18.4" y="75.9">19</text>
<text x="27.3" y="73.4">38</text>
<text x="27.3" y="75.9">39</text>
<text x="37.3" y="74.5">GND</text>
<text x="52.7" y="72.1">17</text>
<text x="52.7" y="74.7">18</text>
<text x="52.7" y="77.2">19</text>
<text x="61.6" y="72.1">37</text>
<text x="61.6" y="74.7">38</text>
<text x="61.6" y="77.2">39</text>
<text x="78.4" y="74.6">XR/~{W} 43</text>
<text x="86.3" y="74.7">43</text>
<text x="91.9" y="75.8">R/W</text>
<text x="122.5" y="73.3">PB7</text>
<text x="129.5" y="72.1">24</text>
<text x="129.5" y="77.2">13</text>
<text x="134.6" y="77.1">Ctrl0</text>
<text x="149.8" y="77.2">5</text>
<text x="161.2" y="77.2">6</text>
<text x="164.2" y="74.5">4.7k</text>
<text x="169.6" y="72.5">LED</text>
<text x="178.1" y="77.1">R17</text>
<text x="178.1" y="74.5">R16</text>
<text x="182.5" y="77.1">470</text>
<text x="182.5" y="74.5">470</text>
<text x="187.3" y="73.3">Data6</text>
<text x="187.3" y="75.9">Data7</text>
<text x="203.8" y="75.9">10</text>
<text x="204.4" y="73.4">9</text>
<text x="207.8" y="74.5">GPIO6</text>
<text x="207.8" y="77.1">GPIO7</text>
<text x="237.3" y="74.5">GPIO21</text>
<text x="237.3" y="77.1">GPIO22</text>
<text x="245.7" y="73.4">27</text>
<text x="245.7" y="75.9">29</text>
<text x="248.9" y="75.9">CS/SS</text>
<text x="248.9" y="73.3">PS/2-CK</text>
<text x="18.4" y="78.5">20</text>
<text x="27.3" y="78.5">40</text>
<text x="36.2" y="82.1">U1A</text>
<text x="43.7" y="80.9">+5V</text>
<text x="52.7" y="79.8">20</text>
<text x="61.6" y="79.8">40</text>
<text x="78.8" y="79.7">XCLK</text>
<text x="86.3" y="79.8">40</text>
<text x="91.9" y="80.9">CLK</text>
<text x="123.7" y="78.3">H1</text>
<text x="123.7" y="80.9">H2</text>
<text x="123.7" y="83.4">H3</text>
<text x="129.5" y="79.8">14</text>
<text x="129.5" y="82.3">15</text>
<text x="134.6" y="79.7">Ctrl1</text>
<text x="154.2" y="82.1">U1D</text>
<text x="170.1" y="82.7">D3</text>
<text x="172" y="80.9">+5V</text>
<text x="198.3" y="83.5">Ctrl2</text>
<text x="198.3" y="78.4">Ctrl0</text>
<text x="198.3" y="80.9">Ctrl1</text>
<text x="203.8" y="78.5">11</text>
<text x="203.8" y="81">12</text>
<text x="203.8" y="83.6">14</text>
<text x="207.8" y="79.6">GPIO8</text>
<text x="207.8" y="82.1">GPIO9</text>
<text x="235" y="82.1">ADC_VREF</text>
<text x="245.7" y="81">35</text>
<text x="10.3" y="85.9">B</text>
<text x="24.4" y="89.8">~{DTACK}</text>
<text x="31.7" y="89.9">2</text>
<text x="34.3" y="84.7">74HC07</text>
<text x="43.1" y="89.9">1</text>
<text x="48.3" y="87.2">R1</text>
<text x="48.3" y="89.8">4.7k</text>
<text x="77.9" y="84.7">~{RESET} 39</text>
<text x="86.3" y="89.9">42</text>
<text x="86.3" y="84.8">39</text>
<text x="91.9" y="86">RESET</text>
<text x="123.7" y="86">H4</text>
<text x="129.5" y="84.8">16</text>
<text x="129.5" y="89.9">30</text>
<text x="149.8" y="89.9">9</text>
<text x="152.4" y="84.7">74HC07</text>
<text x="161.2" y="89.9">8</text>
<text x="164.2" y="87.2">4.7k</text>
<text x="165" y="84.7">R8</text>
<text x="169.6" y="85.2">LED</text>
<text x="198.3" y="88.6">Ctrl4</text>
<text x="198.3" y="86">Ctrl3</text>
<text x="203.8" y="86.1">15</text>
<text x="203.8" y="88.6">16</text>
<text x="207.8" y="84.7">GPIO10</text>
<text x="207.8" y="87.2">GPIO11</text>
<text x="207.8" y="89.8">GPIO12</text>
<text x="231.4" y="87.2">GPIO26_ADC0</text>
<text x="231.4" y="89.8">GPIO27_ADC1</text>
<text x="245.7" y="86.1">31</text>
<text x="245.7" y="88.6">32</text>
<text x="248.9" y="88.6">MOSI</text>
<text x="248.9" y="86">SCK</text>
<text x="266.4" y="88.3" transform="rotate(-90 266.4 88.3)">3</text>
<text x="268.4" y="84.7">J4</text>
<text x="268.4" y="87.2">DIN-6</text>
<text x="274.8" y="87.2">+5V</text>
<text x="285.3" y="85.9">B</text>
<text x="60.3" y="93.6">U2A</text>
<text x="91.9" y="91">DTACK</text>
<text x="122.5" y="91">PC0</text>
<text x="122.5" y="93.6">PC1</text>
<text x="129.5" y="92.5">31</text>
<text x="129.5" y="95">32</text>
<text x="134.6" y="94.9">timer</text>
<text x="154.3" y="94.8">U1E</text>
<text x="170.1" y="95.4">D4</text>
<text x="172" y="93.6">+5V</text>
<text x="198.3" y="91.1">Ctrl5</text>
<text x="199.2" y="93.6">IOI2</text>
<text x="203.8" y="91.2">17</text>
<text x="203.8" y="93.7">19</text>
<text x="207.8" y="92.3">GPIO13</text>
<text x="207.8" y="94.8">GPIO14</text>
<text x="231.4" y="92.3">GPIO28_ADC2</text>
<text x="245.7" y="91.2">34</text>
<text x="248.9" y="91.1">MISO</text>
<text x="254.5" y="92.3">GND</text>
<text x="259.6" y="91.2">2</text>
<text x="272.3" y="91.2">4</text>
<text x="50.7" y="98.7">X~{DS}1</text>
<text x="58.4" y="96.1">74HC32</text>
<text x="67.2" y="101.3">3</text>
<text x="113.6" y="101.2">DMAREQ/PC4</text>
<text x="116.6" y="98.7">PC3/TOUT</text>
<text x="118.3" y="96.1">TIN/PC2</text>
<text x="129.5" y="97.5">33</text>
<text x="129.5" y="100.1">34</text>
<text x="134.6" y="97.4">IOI1</text>
<text x="152.4" y="97.4">74HC07</text>
<text x="164.2" y="99.9">4.7k</text>
<text x="165" y="97.4">R9</text>
<text x="169.6" y="97.9">LED</text>
<text x="199.2" y="96.2">IOI3</text>
<text x="203.8" y="96.3">20</text>
<text x="207.8" y="97.4">GPIO15</text>
<text x="239.2" y="97.4">AGND</text>
<text x="245.7" y="96.3">33</text>
<text x="259.6" y="96.3">1</text>
<text x="266.4" y="101" transform="rotate(-90 266.4 101)">6</text>
<text x="272.3" y="96.3">5 PS/2-CK</text>
<text x="50.8" y="103.8">~{EX1}2</text>
<text x="115.7" y="106.3">PC6/PIACK</text>
<text x="116.7" y="103.7">PC5/PIRQ</text>
<text x="129.5" y="102.6">35</text>
<text x="129.5" y="105.2">36</text>
<text x="129.5" y="107.7">37</text>
<text x="134.6" y="105.1">~{INTACK5}</text>
<text x="134.6" y="102.5">~{INT5}</text>
<text x="149.2" y="102.6">11</text>
<text x="160.6" y="102.6">10</text>
<text x="226.9" y="104.6" transform="rotate(-90 226.9 104.6)">GND</text>
<text x="246.9" y="102.5">GND</text>
<text x="254.9" y="106.3">+3.3V</text>
<text x="110.1" y="111.3" transform="rotate(-90 110.1 111.3)">GND</text>
<text x="116" y="108.8">PC7/TIACK</text>
<text x="146.7" y="111.4">SW_DIP_x04 +5V</text>
<text x="150.4" y="108.8">SW1</text>
<text x="225.8" y="108" transform="rotate(-90 225.8 108)">3</text>
<text x="228.2" y="108.8">A1</text>
<text x="228.2" y="111.4">RaspberryPi_Pico</text>
<text x="260.4" y="112.6">C8</text>
<text x="269.2" y="112.6">C9</text>
<text x="278.1" y="112.6">C10</text>
<text x="93.2" y="115.2">+5V</text>
<text x="109" y="115" transform="rotate(-90 109 115)">38</text>
<text x="125.4" y="119">R3</text>
<text x="125.4" y="116.4">R2</text>
<text x="128.2" y="119">4.7k</text>
<text x="128.2" y="116.4">4.7k</text>
<text x="146.6" y="115.3">1</text>
<text x="146.6" y="117.9">2</text>
<text x="156.8" y="115.3">8</text>
<text x="156.8" y="117.9">7</text>
<text x="224" y="115.2">GND</text>
<text x="260.4" y="115.2">100u</text>
<text x="269.2" y="115.2">0.1u</text>
<text x="278.1" y="115.2">0.1u</text>
<text x="95" y="122" transform="rotate(-90 95 122)">14</text>
<text x="96.1" y="125.6" transform="rotate(-90 96.1 125.6)">Vcc</text>
<text x="107.2" y="121.5">GND</text>
<text x="125.4" y="121.5">R4</text>
<text x="125.4" y="124.1">R5</text>
<text x="128.2" y="121.5">4.7k</text>
<text x="128.2" y="124.1">4.7k</text>
<text x="146.6" y="120.4">3</text>
<text x="146.6" y="122.9">4</text>
<text x="156.8" y="120.4">6</text>
<text x="156.8" y="122.9">5</text>
<text x="255.8" y="121.5">GND</text>
<text x="257.3" y="125.3">J3</text>
<text x="79.9" y="129.1">TCXO-14</text>
<text x="86.4" y="126.6">Y1</text>
<text x="96.1" y="131.8" transform="rotate(-90 96.1 131.8)">GND</text>
<text x="96.2" y="127.9">OUT</text>
<text x="100.9" y="126.7">8 timer</text>
<text x="100.9" y="126.7">8</text>
<text x="132.6" y="130.4">GND</text>
<text x="242.4" y="127.9">Micro_SD_Card_Det_Hirose_DM3AT</text>
<text x="10.3" y="135.9">C</text>
<text x="95" y="134.1" transform="rotate(-90 95 134.1)">7</text>
<text x="106" y="136.8">U1F</text>
<text x="236.1" y="135.6">1</text>
<text x="239.3" y="136.8">DAT2</text>
<text x="285.3" y="135.9">C</text>
<text x="93.2" y="140.6">GND +5V</text>
<text x="104.1" y="139.3">74HC07</text>
<text x="223.1" y="139.3">+3.3V</text>
<text x="228.5" y="138.1">CS/SS</text>
<text x="230.2" y="140.6">MOSI</text>
<text x="236.1" y="138.2">2</text>
<text x="236.1" y="140.7">3</text>
<text x="236.1" y="143.3">4</text>
<text x="239.3" y="139.3">DAT3/CD</text>
<text x="239.3" y="141.8">CMD</text>
<text x="100.9" y="144.5">13</text>
<text x="111" y="149.5">U2B</text>
<text x="112.4" y="144.5">12</text>
<text x="150.4" y="148.2">+5V</text>
<text x="231" y="145.7">SCK</text>
<text x="236.1" y="145.8">5</text>
<text x="236.1" y="148.3">6</text>
<text x="239.3" y="144.4">VDD</text>
<text x="239.3" y="146.9">CLK</text>
<text x="239.3" y="149.5">VSS</text>
<text x="106.9" y="154.7">4</text>
<text x="109.2" y="152">74HC32</text>
<text x="154.9" y="154.5">C1</text>
<text x="163.8" y="154.5">C2</text>
<text x="171.5" y="154.5">C3</text>
<text x="179.1" y="154.5">C4</text>
<text x="186.7" y="154.5">C5</text>
<text x="194.3" y="154.5">C6</text>
<text x="201.9" y="154.5">C7</text>
<text x="224" y="154.5">GND</text>
<text x="230.2" y="150.8">MISO</text>
<text x="235.5" y="156">10</text>
<text x="236.1" y="150.9">7</text>
<text x="236.1" y="153.4">8</text>
<text x="239.3" y="152">DAT0</text>
<text x="239.3" y="154.5">DAT1</text>
<text x="19.6" y="157.1">+5V</text>
<text x="106.9" y="159.8">5</text>
<text x="118" y="157.2">6</text>
<text x="154.9" y="157.1">100u</text>
<text x="163.8" y="157.1">0.1u</text>
<text x="171.5" y="157.1">0.1u</text>
<text x="179.1" y="157.1">0.1u</text>
<text x="186.7" y="157.1">0.1u</text>
<text x="194.3" y="157.1">0.1u</text>
<text x="201.9" y="157.1">0.1u</text>
<text x="236.1" y="158.5">9</text>
<text x="239.3" y="157.1">DET_A</text>
<text x="239.3" y="159.6">DET_B</text>
<text x="267" y="159.6">SHIELD</text>
<text x="274.9" y="158.5">11</text>
<text x="21.3" y="165.1" transform="rotate(-90 21.3 165.1)">14</text>
<text x="42.9" y="165.1" transform="rotate(-90 42.9 165.1)">14</text>
<text x="109.2" y="166">74HC32</text>
<text x="111" y="163.4">U2C</text>
<text x="150.4" y="163.4">GND</text>
<text x="276.1" y="164.7">GND</text>
<text x="22.5" y="171.2" transform="rotate(-90 22.5 171.2)">VCC</text>
<text x="27.9" y="173.6">U1G</text>
<text x="44" y="171.2" transform="rotate(-90 44 171.2)">VCC</text>
<text x="49.5" y="173.6">U2E</text>
<text x="106.3" y="173.7">10</text>
<text x="106.9" y="168.7">9</text>
<text x="118" y="171.2">8</text>
<text x="27.9" y="176.1">74HC07</text>
<text x="49.5" y="176.1">74HC32</text>
<text x="109.2" y="179.9">74HC32</text>
<text x="111" y="177.4">U2D</text>
<text x="10.3" y="185.9">D</text>
<text x="21.3" y="184.9" transform="rotate(-90 21.3 184.9)">7</text>
<text x="22.5" y="180.6" transform="rotate(-90 22.5 180.6)">GND</text>
<text x="42.9" y="184.9" transform="rotate(-90 42.9 184.9)">7</text>
<text x="44" y="180.6" transform="rotate(-90 44 180.6)">GND</text>
<text x="106.3" y="182.6">12</text>
<text x="117.4" y="185.2">11</text>
<text x="285.3" y="185.9">D</text>
<text x="106.3" y="187.7">13</text>
<text x="19.6" y="192.6">GND</text>
<text x="103.4" y="195.2">GND</text>
<text x="35" y="199.9">1</text>
<text x="85" y="199.9">2</text>
<text x="135" y="199.9">3</text>
<text x="185" y="199.9">4</text>
<text x="235" y="199.9">5</text>
<text x="285" y="199.9">6</text>
</g>
</svg>
